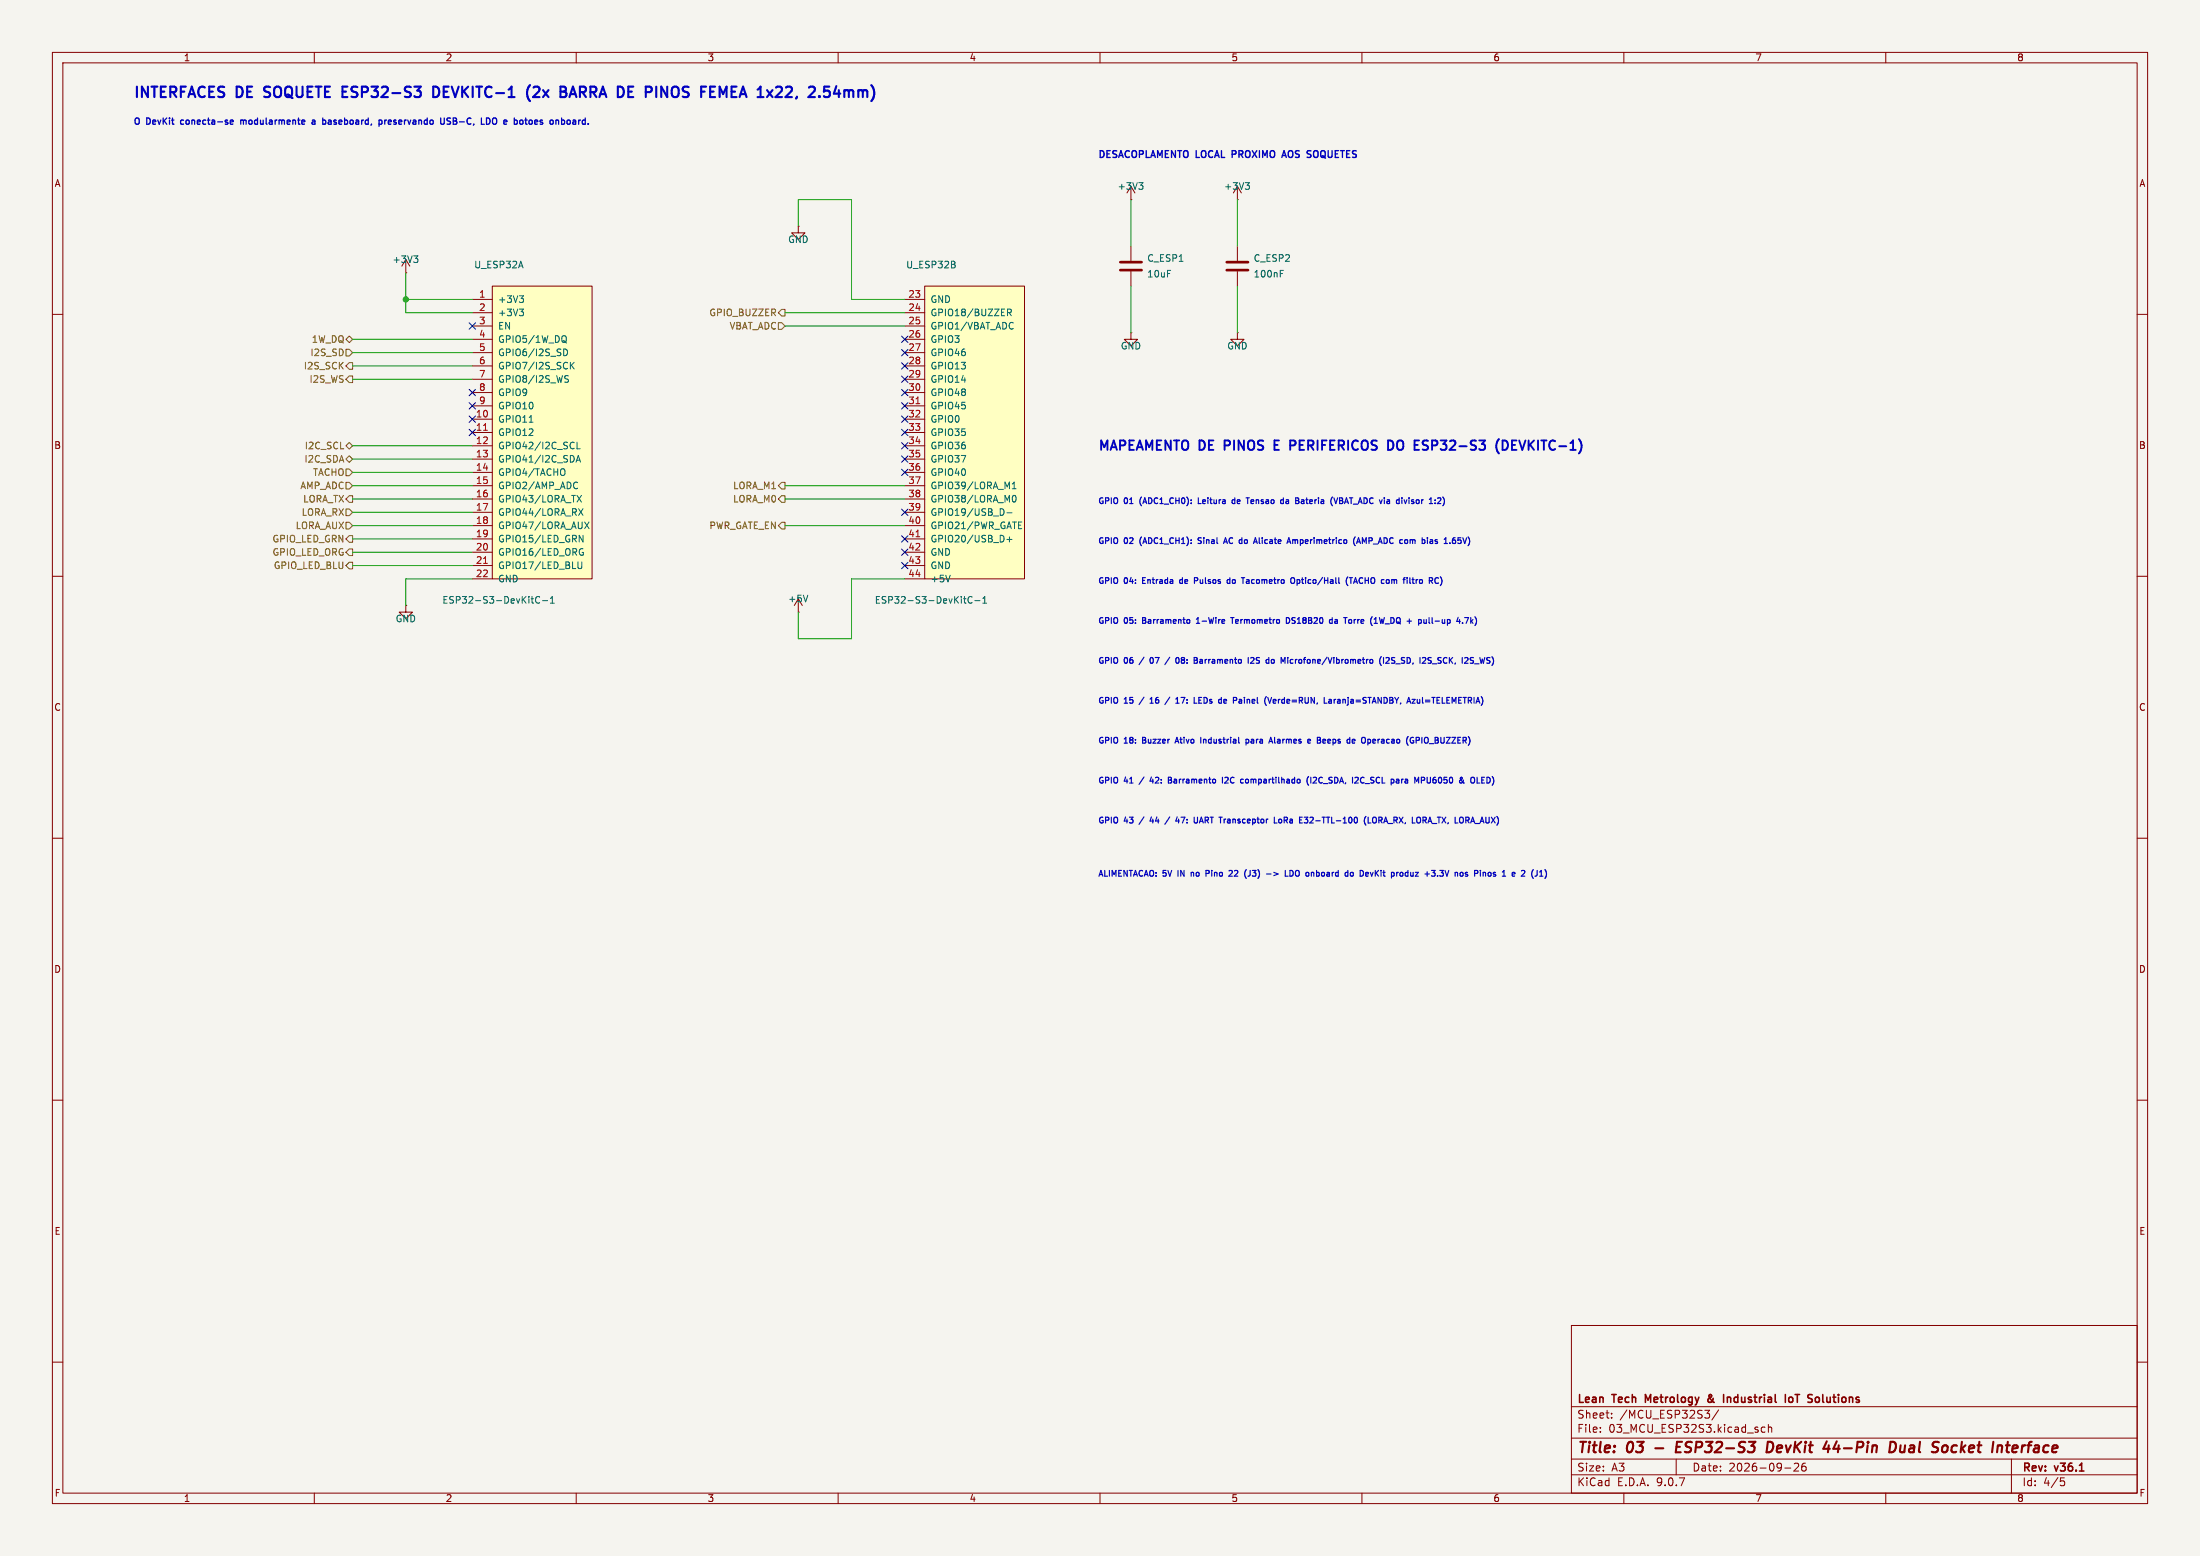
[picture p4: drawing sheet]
<svg xmlns="http://www.w3.org/2000/svg" width="420mm" height="297mm" viewBox="0 0 420 297" stroke-linecap="round" stroke-linejoin="round" font-family="sans-serif">
<path d="M0 0h420v297h-420z" fill="#f5f4ef" stroke="#f5f4ef" stroke-width=".19"/>
<g fill="none" stroke="#840000" stroke-width=".19">
<path d="M10 10h400v277h-400zM12 12h396v273h-396zM60 10v2M110 10v2M160 10v2M210 10v2M260 10v2M310 10v2M360 10v2M77.5 52.1h.1M77.5 49.5v2.6M152.4 43.2v1.3h1.3l-1.3 1.2-1.3-1.2h1.3"/>
<path d="M152.4 43.2h.1M10 60h2M215.9 63.5v1.3h1.3l-1.3 1.2-1.3-1.2h1.3M215.9 63.5h.1M236.2 63.5v1.3h1.3l-1.3 1.2-1.3-1.2h1.3M236.2 63.5h.1M408 60h2M10 110h2M77.5 115.6v1.2h1.2l-1.2 1.3-1.3-1.3h1.3M77.5 115.6h.1M152.4 116.8h.1M152.4 114.3v2.5"/>
<path d="M408 110h2M10 160h2M408 160h2M10 210h2M408 210h2M300 253h108v32h-108zM10 260h2M300 278.5h108M300 274.5h108M300 268.5h108M305.5 273.2v.2M305.5 272.5v.1"/>
<path d="M307.7 270.5v.2M307.7 269.8v.1M320 278.5v3M325.4 269.2h1l-.5 .6M326.1 269.8l.3 .2v.4l-.3 .3M328.1 269.1l-1.3 1.9M336.9 272.5l-.4-.1-.3 .3 .2 .6h.5M337.6 272.5l.2-.1 .4 .1v.9M337.6 271.9v1.5M342.5 279.4l.6-.1 .2 .1 .1 .3-1 1.1h1M344.7 279.3a.59 .59 0 0 0-.8 .6v.6l.2 .2 .4 .1 .2-.2 .1-.5-.1-.2h-.5l-.3 .2M384 278.5v6.5"/>
<path d="M408 260h2M60 285v2M110 285v2M160 285v2M210 285v2M260 285v2M300 281.5h108M310 285v2M340.7 280.2h1.2M360 285v2M393.4 282.1h.7M393.5 282.7h.4l.3 .2-.2 .6-.5 .1"/>
</g>
<path d="M316 276.4h1.5M320 276.2h.7M321.1 275.2h-.9l-.3 2h1M337.5 275.2a.96 .96 0 0 1 1 .6 .96 .96 0 0 1-.3 1.1l-.5 .3h-.5zM350.6 275.1l-.6 1.4h1.2M360.9 275.2a.96 .96 0 0 1 1.1 .6 .96 .96 0 0 1-.3 1.1l-.6 .3h-.4zM362.8 275.9v1.2a.57 .57 0 0 0 .8-.1M363.7 275.9l-.2 1.3M373 275.9l-.4 .4-.1 .5 .2 .3 .5 .1M384.2 276.5l1-.2-.1-.3h-.8l-.2 .9 .3 .3 .6-.1" fill="none" stroke="#840000" stroke-width=".4"/>
<path d="M314.6 267.3l-.5-1.1v1.5M326.7 266.3h-.4v.2l.5 .9M326.7 266.6l-.5 .4a.41 .41 0 0 0-.1 .5 .41 .41 0 0 0 .6 .1M329.8 266.7v1M330.3 266.8l-.3-.1-.2 .1M341.6 266.8l.4-.1 .3 .3v.4l-.3 .3-.4-.1-.1-.2zM347 266.7l.3 .3v.4l-.3 .3" fill="none" stroke="#840000" stroke-width=".3"/>
<path d="M79 48.8h.8l-.5 .5M79.5 49.3l.3 .3v.3l-.3 .2M154.2 113.6l-.4 1.3" fill="none" stroke="#006464" stroke-width=".19"/>
<path d="M176.5 54.6h19.1v55.9h-19.1z" fill="#ffffc2"/>
<g fill="none" stroke="#840000" stroke-width=".19">
<path d="M215.9 38.1h.1M215.9 35.6v2.5M236.2 38.1h.1M236.2 35.6v2.5M172.7 57.2h3.8M172.7 59.7h3.8M176.5 54.6h19.1v55.9h-19.1zM236.2 47v2.8M236.2 51.8v2.8M172.7 62.2h3.8M172.7 64.8h3.8M172.7 67.3h3.8"/>
<path d="M172.7 69.9h3.8M172.7 72.4h3.8M172.7 74.9h3.8M172.7 77.5h3.8M172.7 80h3.8M172.7 82.6h3.8M172.7 85.1h3.8M172.7 87.6h3.8M172.7 90.2h3.8M172.7 92.7h3.8M172.7 95.3h3.8M172.7 97.8h3.8"/>
<path d="M172.7 100.3h3.8M172.7 102.9h3.8M172.7 105.4h3.8M172.7 108h3.8M172.7 110.5h3.8"/>
</g>
<g fill="none" stroke="#006464" stroke-width=".19">
<path d="M217.4 34.9h.8l-.4 .5M218 35.4l.2 .2v.3l-.2 .2M237.7 34.9h.8l-.4 .5M238.3 35.4l.2 .2v.3l-.2 .2M192.3 59.7l.6-.1 .2-.2-.1-.3-.7-.1v1.3M192.6 59.7l.5 .6M244.4 52.2h.4M244.4 51.6h.6M193.2 61.5l.2 .2M193.4 62.7l-.2 .1M191.4 97.2l.3 .4-.3 .7M192.2 97.9h1"/>
<path d="M193.2 93.3h.8M193.2 92.4l.4-.4v1.3M193.4 94.7l.2-.1a.68 .68 0 0 1 .4 .6 .68 .68 0 0 1-.4 .6l-.4-.5zM194.5 99.6h.6M181.4 109.8l-.4 1.3M183.9 114.3h.5M184.1 113.9v1l.3 .2M185.6 114a.6 .6 0 0 0-.9 .4 .6 .6 0 0 0 .6 .7l.3-.1M186.1 114.6h1M187.6 115.1h.8M187.6 114.2l.4-.3v1.2M192.2 103h1"/>
<path d="M192.7 102.5v.9M194.5 100.2h.4M194.5 100.9h.6"/>
</g>
<path d="M174.9 77.1h.7M174.9 102.5h.7" fill="none" stroke="#a90000" stroke-width=".19"/>
<path d="M234.2 50h4.1M234.2 51.6h4.1" fill="none" stroke="#840000" stroke-width=".51"/>
<path d="M94 54.6h19v55.9h-19z" fill="#ffffc2"/>
<g fill="none" stroke="#840000" stroke-width=".19">
<path d="M90.2 57.2h3.8M90.2 59.7h3.8M94 54.6h19v55.9h-19zM215.9 47v2.8M215.9 51.8v2.8M90.2 62.2h3.8M90.2 64.8h3.8M90.2 67.3h3.8M90.2 69.9h3.8M90.2 72.4h3.8M90.2 74.9h3.8M90.2 77.5h3.8"/>
<path d="M90.2 80h3.8M90.2 82.6h3.8M90.2 85.1h3.8M90.2 87.6h3.8M90.2 90.2h3.8M90.2 92.7h3.8M90.2 95.3h3.8M90.2 97.8h3.8M90.2 100.3h3.8M90.2 102.9h3.8M90.2 105.4h3.8M90.2 108h3.8"/>
<path d="M90.2 110.5h3.8"/>
</g>
<g fill="none" stroke="#006464" stroke-width=".19">
<path d="M99.1 56.5h.8l-.4 .4M99.1 59h.8l-.4 .5M99.7 56.9l.2 .3v.3l-.2 .2M99.7 59.5l.2 .2v.3l-.2 .3M107.6 64.1a.43 .43 0 0 1 .5 .4v.4a.43 .43 0 0 1-.5 .4M107.6 65l.6 .5M107.6 66.6a.64 .64 0 0 1 .7 .7 .64 .64 0 0 1-.7 .6zM107.9 72.2l.5 .2 .1 .3-.2 .3-.5-.1M107.9 71.8h.6M108.9 69.2v1.2M109.1 69.7l.5 .7M109.6 69.2l-.7 .7"/>
<path d="M101 80.6h.7M107.6 89.5h.1a.81 .81 0 0 1-.1 1.2M109.9 92l.4 .1M110 88.2l.4-1.3 .4 1.3M110.1 87.8h.6M110.2 84.4v1.3h.6M110.2 94.6l.8 1.2M110.3 93.2l-.4 .1M110.5 97.1l.8 1.3M111 94.6l-.8 1.2M111.3 97.1l-.8 1.3M111.6 99.6l.9 1.3"/>
<path d="M112.5 99.6l-.9 1.3M101.4 114.3h.5M101.6 113.9v1l.3 .2M103 114a.6 .6 0 0 0-.8 .4 .6 .6 0 0 0 .6 .7l.2-.1M103.6 114.6h.9M105.1 115.1h.7M105.1 114.2l.3-.3v1.2M110.3 107.3v1l.3 .2h.3l.2-.2v-1M110.6 102.2l.7 1.2v-1.2M111.1 105.4h.3l-.1 .5-.3 .1-.3-.2M111.3 104.8l-.3-.1-.3 .2"/>
</g>
<path d="M92.3 82.1h.7M92.3 107.5h.7" fill="none" stroke="#a90000" stroke-width=".19"/>
<path d="M213.9 50h4M213.9 51.6h4" fill="none" stroke="#840000" stroke-width=".51"/>
<g fill="none" stroke="#725600" stroke-width=".19">
<path d="M149.2 59.1h.7v1.2h-.7l-.6-.6zM66 64.8l.7-.7 .6 .7-.6 .6zM66 66.7h.7l.6 .6-.6 .6h-.7zM66.7 69.2h.6v1.3h-.6l-.7-.6zM66.7 71.8h.6v1.2h-.6l-.7-.6zM148.6 61.6h.6l.7 .6-.7 .7h-.6zM66 99.7h.7l.6 .6-.6 .7h-.7zM66 85.1l.7-.6 .6 .6-.6 .6zM66 89.5h.7l.6 .7-.6 .6h-.7zM66 92.1h.7l.6 .6-.6 .6h-.7zM66 87.6l.7-.6 .6 .6-.6 .7zM66 97.2h.7l.6 .6-.6 .6h-.7z"/>
<path d="M66.7 94.6h.6v1.3h-.6l-.7-.6zM149.2 94.6h.7v1.3h-.7l-.6-.6zM149.2 99.7h.7v1.3h-.7l-.6-.7zM149.2 92.1h.7v1.2h-.7l-.6-.6zM66.7 104.8h.6v1.2h-.6l-.7-.6zM66.7 102.2h.6v1.3h-.6l-.7-.6zM66.7 107.3h.6v1.3h-.6l-.7-.6z"/>
</g>
<g fill="none" stroke="#009600" stroke-width=".19">
<path d="M215.9 38.1v8.9M236.2 38.1v8.9M77.5 57.2h12.7M77.5 52.1v7.6h12.7M149.9 59.7h22.8M152.4 43.2v-5.1h10.2v19.1h10.1M215.9 54.6v8.9M236.2 54.6v8.9M67.3 64.8h22.9M67.3 72.4h22.9M67.3 67.3h22.9M67.3 69.9h22.9"/>
<path d="M149.9 62.2h22.8M67.3 87.6h22.9M67.3 85.1h22.9M67.3 97.8h22.9M67.3 90.2h22.9M67.3 95.3h22.9M67.3 92.7h22.9M149.9 95.3h22.8M149.9 92.7h22.8M67.3 102.9h22.9M67.3 100.3h22.9M67.3 105.4h22.9"/>
<path d="M67.3 108h22.9M90.2 110.5h-12.7v5.1M149.9 100.3h22.8M172.7 110.5h-10.1v11.4h-10.2v-5.1"/>
</g>
<g fill="none" stroke="#000084" stroke-width=".19">
<path d="M89.6 74.3l1.2 1.2M89.6 61.6l1.2 1.2M89.6 79.4l1.2 1.2M89.6 76.9l1.2 1.2M90.8 74.3l-1.2 1.2M90.8 61.6l-1.2 1.2M90.8 79.4l-1.2 1.2M90.8 76.9l-1.2 1.2M172.1 79.4l1.2 1.2M172.1 76.9l1.2 1.2M172.1 64.2l1.2 1.2M172.1 66.7l1.2 1.2"/>
<path d="M172.1 71.8l1.2 1.2M172.1 74.3l1.2 1.2M172.1 69.2l1.2 1.3M173.3 79.4l-1.2 1.2M173.3 76.9l-1.2 1.2M173.3 64.2l-1.2 1.2M173.3 66.7l-1.2 1.2M173.3 71.8l-1.2 1.2M173.3 74.3l-1.2 1.2M173.3 69.2l-1.2 1.3M89.6 81.9l1.2 1.3M90.8 81.9l-1.2 1.3"/>
<path d="M172.1 87l1.2 1.2M172.1 89.6l1.2 1.2M172.1 81.9l1.2 1.3M172.1 97.2l1.2 1.2M172.1 84.5l1.2 1.2M173.3 87l-1.2 1.2M173.3 89.6l-1.2 1.2M173.3 81.9l-1.2 1.3M173.3 97.2l-1.2 1.2M173.3 84.5l-1.2 1.2M172.1 107.3l1.2 1.3M172.1 104.8l1.2 1.2"/>
<path d="M172.1 102.3l1.2 1.2M173.3 107.3l-1.2 1.3M173.3 104.8l-1.2 1.2M173.3 102.3l-1.2 1.2"/>
</g>
<g fill="none" stroke="#0000c2" stroke-width=".22">
<path d="M228.8 95v1.1h.5M235.3 96l.4 .1M235.7 95v1.1M235.7 95.4l-.4 .1M238.9 96.1h.4M238.9 95.4h.3l.1 .1M239.3 95.7l-.5 .1M245.6 95.4l.4 .1v.6M246 96.1h-.4M246 95.7h-.4M249.3 95.4h.4M249.5 95v1l.2 .1"/>
<path d="M255.7 95h.4l.2 .2-.2 .3 .2 .2 .1 .2-.2 .2h-.5zM255.7 95.5h.4M257 95l-.3 1.1M269.5 95.7l.4 .2v.2h-.3M269.5 95.4h.4M218.1 110.8h.4M218.1 118.4h.4M218.5 117.9h-.4v1.1h.4M218.7 110.3h-.6v1.1h.6M225.7 110.7l-.3-.1-.2 .2 .1 .5h.4M228 110.3h.4l.3 .2-.1 .3h-.6M228.4 118.2l.3-.3v1.1"/>
<path d="M228.4 119h.6M228.7 103.7h.5M229.3 102.7l-.4-.1-.2 .3 .1 .2 .4 .2M233.6 103.7l.3-1.1 .4 1.1M233.7 103.4h.5M234.9 117.9h.7M235.3 117.9v1.1M235.6 110.6l-.3 .2v.5l.3 .1M236 118.3l-.1 .1v.4l.1 .2M236.4 118.5l-.5 .1M237.8 103.7h.1M237.8 103h.1"/>
<path d="M241 102.6v.1M241 103v.7M245.8 117.9a.59 .59 0 0 1 .4 .5 .59 .59 0 0 1-.4 .6M246.6 118.9l.4 .1M247.1 103l.2 .2M247.1 117.9h-.3l-.2 .2 .1 .3 .3 .1M247.3 103.2l.1-.2 .3 .1v.6M247.3 103.2v.5M247.6 110.7l.3-.1 .2 .2-.1 .5h-.4M248.5 110.6h.4M248.6 110.3v.9l.2 .2M254.8 118.3h.5v.7"/>
<path d="M255.3 118.5l-.5 .2 .2 .3 .3-.1M257.6 110.3h.6M257.9 110.3v1.1M258.4 111.4l.4-1.1 .3 1.1M258.5 111h.5M258.5 118.3v.7M258.8 118.3l-.3 .2M259.7 110.3l-.2 .4 .2 .6M260.1 103.7v-1.1l.4 .8 .3-.8v1.1M264.3 117.9l-.3 1.1-.2-.8-.2 .8M266.5 110.6l.1 .2v.6M270 103l.1 .2v.5"/>
<path d="M271.1 118.3l.2 .2v.3l-.2 .2M271.5 110.7l-.3-.1-.2 .2 .1 .5h.4M273.4 118.9l.1 .1M274 118.6h.8M274.4 103.4v.3M279.3 102.6l.3 1.1 .4-1.1M280.8 117.9v1.1M280.9 118.6l.3 .4M281.2 118.3l-.4 .4M281.6 117.7a1.26 1.26 0 0 1 0 1.7M218.4 133.1l-1 1.4M218.4 125.5l-1 1.4"/>
<path d="M219.5 134.2h.7M219.5 133.4l.4-.3v1.1M220.1 125.6l-.2-.1a.59 .59 0 0 0-.4 .6 .59 .59 0 0 0 .4 .5l.2-.1M223.3 133.1l-.9 1.4M223.3 125.5l-.9 1.4M224.5 134.2h.6M224.8 125.5a.69 .69 0 0 1 0 1.1M225.5 133.1h.7l-.5 1.1M225.7 126l-.2 .4 .4 .2M225.7 126h.2M225.9 125.5l-.4 .2 .2 .3M228.9 134.2h.5"/>
<path d="M228.9 133.1h.5M228.9 133.6h.3M229.1 125.9h.4v.7M229.5 126.1l-.5 .2 .2 .3h.3M238.1 133.5v.7M238.2 133.5l-.1 .1M239.3 125.6v.4l-.6 .6h.7M240.4 125.6l-.4-.1-.2 .2 .1 .3 .5 .2v.3l-.6 .1M243.4 133.5l.2 .3-.5 .1M243.5 134.2h-.1M244.1 133.5v.7M244.4 133.5l-.3 .2"/>
<path d="M247.3 125.9v.7M247.6 125.9l-.3 .2M255 133.5h-.2M255.4 133.5h.4v.7M255.8 133.8l-.5 .2 .2 .2h.3M256.4 133.5v.7M256.4 133.5v.1M264.6 125.6l.4-.1 .2 .3-.7 .8h.7M266.3 125.6l-.5-.1-.2 .2 .1 .3 .5 .2v.3l-.6 .1M266.5 126.7h.8M271.6 133.1v1l.1 .1M272.1 133.6h.9"/>
<path d="M272.1 134h.9M273.4 126.7h.9M275.1 125.6l-.4-.1-.2 .2 .1 .3 .5 .3M275.1 126.4l-.2 .2h-.4M283.4 125.5l-.2 1.1-.2-.8-.2 .8M218.1 141.3h.4M218.4 148.3l-1 1.4M218.4 155.9l-1 1.4M218.5 140.7h-.4v1.1h.4M219.8 148.3l-.3 .8h.7M219.8 155.9l-.3 .8h.7M223.1 148.4l.5 .1v.2l-.2 .2"/>
<path d="M223.1 148.9h.3M223.3 155.9l-.9 1.4M223.4 148.9l.3 .2-.1 .3-.5 .1M224.3 141.8l.4-1.1 .3 1.1M224.4 141.5h.5M224.5 156.7h.6M225 156.4v.7M225.5 156h.7l-.5 1.1M229 157.1l.3-1.1 .4 1.1M229.1 156.8h.5M229.8 141.1v.7M230.2 141.2h-.4"/>
<path d="M233.8 148.5l.5-.1 .2 .3-.7 .8h.7M237.9 141.2l.3-.1 .2 .2-.1 .5h-.4M238 148.7l.3 .2v.5l-.3 .1M238.9 141.2h.4M239.2 141.4l-.4 .2 .1 .2h.3M243.4 141.8h.1M244.2 141.1l-.3 .1M244.3 141.4l-.5 .2 .1 .2h.4M245.2 156.6l.5-.1v-.4l-.5-.1v1.1M245.4 156.6l.4 .5M250 157.1h.7M250.2 148.4v1.1"/>
<path d="M250.7 156.1v.4M250.7 148.5l.4-.1 .2 .3-.6 .8h.6M251.2 156.7h.8M251.5 141.3h.4M251.9 141.3h.1M252 140.8l-.5-.1v1.1h.4M252 141.2l-.1 .1M253.6 141.1l.4 .1v.2l-.5 .1M254 141.8h-.4M259.9 148.4l.5 .1M260.4 149.4h-.5M260.4 140.7a.37 .37 0 0 0-.5 .4v.4a.37 .37 0 0 0 .5 .3"/>
<path d="M260.6 149.6h.8M261.2 157.1h.5M262.2 156h.1a.37 .37 0 0 1 .5 .4v.3a.37 .37 0 0 1-.4 .4 .37 .37 0 0 1-.4-.4zM263.1 141.1v.7M263.2 156.6l.6-.1v-.4l-.6-.1v1.1M263.4 141.1l-.3 .2M263.5 156.6l.4 .5M268.3 148.8l.3-.1 .1 .2M268.7 149l-.5 .2 .2 .3 .3-.1M272.5 140.8l-.1-.1a.37 .37 0 0 0-.5 .4v.4a.37 .37 0 0 0 .2 .3 .37 .37 0 0 0 .4 0M272.7 156.8h.5M273 156l.3 1.1"/>
<path d="M273.1 148.4v.9l-.2 .2M273.4 157.2h.9M273.7 148.5l-.2 .8 .3 .2M273.8 148.8l-.3 .2M281.4 148.4l.1 .3-.1 .7M282 148.4v1.1h.5M284.9 148.2a1.26 1.26 0 0 1 0 1.7M224.9 166.1v1.1M227.4 166.5v.7M227.4 166.6h.4l.1 .6M230.6 166.1l.3 .3-.3 .3M236.1 166.1l-.4 .1"/>
<path d="M236.3 166.6l-.7 .6h.7M238.7 166.1l-.1 1M239.1 166.1h.7M239.1 167.1l.5 .1M243.2 166.5l.8 .3-.8 .3M246.3 166.1a.56 .56 0 0 1 .6 .6 .56 .56 0 0 1-.6 .5M247.5 166.2l.1-.1a.37 .37 0 0 1 .4 .4v.4a.37 .37 0 0 1-.3 .4 .37 .37 0 0 1-.4-.4zM252.5 166.5l-.2 .2v.3l.2 .2M259.7 166.1a.56 .56 0 0 1 .6 .6 .56 .56 0 0 1-.6 .5zM263.6 166.1v.1M263.6 166.5v.7M269.8 167.1l-.4 .1"/>
<path d="M269.8 166.5v.7M275.9 166.1l.3 1.1 .4-1.1M281.5 166.1h.4l.2 .3-.1 .3h-.5M282.6 166.1v.1M282.6 166.5v.7M286.8 167.2h.6M286.8 166.5l.3-.4v1.1M292.7 166a1.26 1.26 0 0 0 0 1.7M293 167.2h.1M294.9 166a1.26 1.26 0 0 1 0 1.7"/>
</g>
<g fill="none" stroke="#0000c2" stroke-width=".24">
<path d="M34.5 23v.6M44.1 22.9l.4 .1v.2l-.5 .1M44.5 23.7h-.4M46 23l.3-.1 .2 .2M46 22.9v.8M46.5 23.1v.6M46.5 23v.1M59.6 23h.5v.7M60.1 23.2l-.5 .2 .1 .3h.4M62.7 23h.5M63.1 23.3h-.3l-.2 .1 .1 .3h.4M73.4 22.9v.8"/>
<path d="M73.8 22.9l-.4 .2M74.5 22.9l-.4 .2 .1 .6h.3M74.7 23.2l-.6 .1M85.3 22.9l.7 .5-.2 .3h-.5M86 22.6l-.4-.1-.3 .2M86.5 23.1h.4M86.9 22.5h-.4v1.2h.5M93.2 22.5a.65 .65 0 0 1 .4 .6 .65 .65 0 0 1-.4 .6M94.1 22.7l.2-.2a.4 .4 0 0 1 .5 .4v.4a.4 .4 0 0 1-.4 .4 .4 .4 0 0 1-.4-.4zM99.3 23.7h.3M99.6 22.9l-.3 .1M101.6 23v.6"/>
<path d="M108.5 22.9l.4 .2-.1 .5-.3 .1M109.4 23.3v.4"/>
</g>
<path d="M244.7 30.1l.4-1.3 .5 1.3M244.8 29.7h.6" fill="none" stroke="#0000c2" stroke-width=".26"/>
<path d="M233.8 85h.7M234.5 84.1h-.7v1.8M243.3 84.9h.6M244.2 84.1h-.9v1.8h.9M247.2 84.2l.1 .2-.1 .5M267.5 84.1a.6 .6 0 0 0-.8 .6v.6a.6 .6 0 0 0 .8 .6M272.4 84.1l.2 .1M272.4 85.1l.2 .3-.2 .4M286.8 84.1a.91 .91 0 0 1 1.1 .9 .91 .91 0 0 1-1.1 .9zM288.6 84.9h.6M289.5 84.1h-.9v1.8h.9" fill="none" stroke="#0000c2" stroke-width=".36"/>
<g fill="none" stroke="#0000c2" stroke-width=".4">
<path d="M50.4 18.4l.3 .1M50.5 16.7v.6M65.4 17.5h.6M65.4 18.5h.9M65.4 16.5h.9M82.7 16.5a1.05 1.05 0 0 1 1.1 .7 1.05 1.05 0 0 1-.3 1.2l-.8 .1zM101.2 16.2a2.29 2.29 0 0 0 0 3.1M101.9 16.7l.2-.2 .7 .1a.54 .54 0 0 1 .1 .8l-1.1 1.1h1.2M108.7 18.5l.7-2 .6 2M108.9 18h1M138 18l.7-1.5v2M159.2 17.9h1.2"/>
<path d="M160.1 17.2v1.3M161.2 17.2v1.3M161.8 17.2l-.6 .2"/>
</g>
<circle cx="77.5" cy="57.2" r=".5" fill="#009600" stroke="#009600" stroke-width=".19"/>
<g font-size="2.8" fill="#0000c2">
<text x="25.4" y="18.8">INTERFACES</text>
<text x="45.2" y="18.8">DE</text>
<text x="51.4" y="18.8">SOQUETE</text>
<text x="67" y="18.8">ESP32-S3</text>
<text x="85.2" y="18.8">DEVKITC-1</text>
<text x="103.9" y="18.8">(2x</text>
<text x="111.1" y="18.8">BARRA DE</text>
<text x="128.9" y="18.8">PINOS</text>
<text x="140.3" y="18.8">FEMEA 1x22,</text>
<text x="162.6" y="18.8">2.54mm)</text>
</g>
<g font-size="2.8" fill="#840000">
<text x="301" y="277.9">Title:</text>
<text x="310.6" y="277.9">03</text>
<text x="321.6" y="277.9">ESP32-S3</text>
<text x="339.7" y="277.9">DevKit</text>
<text x="351.4" y="277.9">44-Pin</text>
<text x="364.7" y="277.9">Dual</text>
<text x="373.7" y="277.9">Socket</text>
<text x="386" y="277.9">Interface</text>
</g>
<g font-size="2.5" fill="#0000c2">
<text x="209.5" y="86.1">MAPEAMENTO DE</text>
<text x="234.6" y="86.1">PINOS</text>
<text x="244.8" y="86.1">E</text>
<text x="248.5" y="86.1">PERIFERICOS</text>
<text x="267.9" y="86.1">DO</text>
<text x="273.7" y="86.1">ESP32-S3</text>
<text x="290" y="86.1">(DEVKITC-1)</text>
</g>
<g font-size="2.1" fill="#840000">
<text x="301" y="268.2">Lean</text>
<text x="307.9" y="268.2">Tech</text>
<text x="314.8" y="268.2">Metrology</text>
<text x="327.3" y="268.2">&amp;</text>
<text x="330.9" y="268.2">Industrial</text>
<text x="343.3" y="268.2">IoT</text>
<text x="348.2" y="268.2">Solutions</text>
<text x="301" y="273.7">File:</text>
<text x="301" y="271">Sheet:</text>
<text x="307.1" y="273.7">03_MCU_ESP32S3.kicad_sch</text>
<text x="309.2" y="271">/MCU_ESP32S3/</text>
<text x="301" y="281.1">Size:</text>
<text x="307.6" y="281.1">A3</text>
<text x="323" y="281.1">Date:</text>
<text x="330" y="281.1">2026-09-26</text>
<text x="386" y="281.3">Rev:</text>
<text x="392.4" y="281.3">v36.1</text>
<text x="301" y="283.9">KiCad</text>
<text x="308.7" y="283.9">E.D.A.</text>
<text x="316.3" y="283.9">9.0.7</text>
<text x="386" y="283.9">Id:</text>
<text x="390.1" y="283.9">4/5</text>
</g>
<g font-size="1.8" fill="#840000">
<text x="35" y="11.9">1</text>
<text x="85" y="11.9">2</text>
<text x="135" y="11.9">3</text>
<text x="185" y="11.9">4</text>
<text x="235" y="11.9">5</text>
<text x="285" y="11.9">6</text>
<text x="335" y="11.9">7</text>
<text x="385" y="11.9">8</text>
<text x="10.3" y="35.9">A</text>
<text x="408.3" y="35.9">A</text>
<text x="10.3" y="85.9">B</text>
<text x="408.2" y="85.9">B</text>
<text x="10.3" y="135.9">C</text>
<text x="408.2" y="135.9">C</text>
<text x="10.3" y="185.9">D</text>
<text x="408.2" y="185.9">D</text>
<text x="10.3" y="235.9">E</text>
<text x="408.3" y="235.9">E</text>
<text x="10.3" y="285.9">F</text>
<text x="35" y="286.9">1</text>
<text x="85" y="286.9">2</text>
<text x="135" y="286.9">3</text>
<text x="185" y="286.9">4</text>
<text x="235" y="286.9">5</text>
<text x="285" y="286.9">6</text>
<text x="335" y="286.9">7</text>
<text x="385" y="286.9">8</text>
<text x="408.3" y="285.9">F</text>
</g>
<g font-size="1.8" fill="#0000c2">
<text x="209.5" y="30.2">DESACOPLAMENTO LOCAL PROXIMO</text>
<text x="246" y="30.2">AOS</text>
<text x="251.2" y="30.2">SOQUETES</text>
</g>
<g font-size="1.8" fill="#006464">
<text x="213.3" y="36.4">+3V3</text>
<text x="233.6" y="36.4">+3V3</text>
<text x="150.4" y="46.6">GND</text>
<text x="74.8" y="50.4">+3V3</text>
<text x="90.4" y="51.4">U_ESP32A</text>
<text x="172.9" y="51.4">U_ESP32B</text>
<text x="218.9" y="50.2">C_ESP1</text>
<text x="218.9" y="53.2">10uF</text>
<text x="239.2" y="53.2">100nF</text>
<text x="239.2" y="50.2">C_ESP2</text>
<text x="95" y="58">+3V3</text>
<text x="177.5" y="58">GND</text>
<text x="95" y="60.6">+3V3</text>
<text x="95" y="63.1">EN</text>
<text x="95" y="65.6">GPIO5/1W_DQ</text>
<text x="177.5" y="60.6">GPIO18/BUZZER</text>
<text x="177.5" y="63.1">GPIO1/VBAT_ADC</text>
<text x="177.5" y="65.6">GPIO3</text>
<text x="95" y="68.2">GPIO6/I2S_SD</text>
<text x="95" y="70.7">GPIO7/I2S_SCK</text>
<text x="177.5" y="68.2">GPIO46</text>
<text x="177.5" y="70.7">GPIO13</text>
<text x="213.9" y="66.9">GND</text>
<text x="234.2" y="66.9">GND</text>
<text x="95" y="73.3">GPIO8/I2S_WS</text>
<text x="95" y="75.8">GPIO9</text>
<text x="177.5" y="73.3">GPIO14</text>
<text x="177.5" y="75.8">GPIO48</text>
<text x="95" y="78.3">GPIO10</text>
<text x="95" y="80.9">GPIO11</text>
<text x="95" y="83.4">GPIO12</text>
<text x="177.5" y="78.3">GPIO45</text>
<text x="177.5" y="80.9">GPIO0</text>
<text x="177.5" y="83.4">GPIO35</text>
<text x="95" y="86">GPIO42/I2C_SCL</text>
<text x="95" y="88.5">GPIO41/I2C_SDA</text>
<text x="177.5" y="86">GPIO36</text>
<text x="177.5" y="88.5">GPIO37</text>
<text x="95" y="91">GPIO4/TACHO</text>
<text x="95" y="93.6">GPIO2/AMP_ADC</text>
<text x="177.5" y="91">GPIO40</text>
<text x="177.5" y="93.6">GPIO39/LORA_M1</text>
<text x="95" y="96.1">GPIO43/LORA_TX</text>
<text x="95" y="98.7">GPIO44/LORA_RX</text>
<text x="95" y="101.2">GPIO47/LORA_AUX</text>
<text x="177.5" y="96.1">GPIO38/LORA_M0</text>
<text x="177.5" y="98.7">GPIO19/USB_D-</text>
<text x="177.5" y="101.2">GPIO21/PWR_GATE</text>
<text x="95" y="103.7">GPIO15/LED_GRN</text>
<text x="95" y="106.3">GPIO16/LED_ORG</text>
<text x="177.5" y="103.7">GPIO20/USB_D+</text>
<text x="177.5" y="106.3">GND</text>
<text x="95" y="108.8">GPIO17/LED_BLU</text>
<text x="95" y="111.4">GND</text>
<text x="177.5" y="108.8">GND</text>
<text x="177.5" y="111.4">+5V</text>
<text x="75.4" y="119">GND</text>
<text x="84.4" y="115.4">ESP32-S3-DevKitC-1</text>
<text x="150.4" y="115.2">+5V</text>
<text x="166.9" y="115.4">ESP32-S3-DevKitC-1</text>
</g>
<g font-size="1.8" fill="#a90000">
<text x="91.4" y="56.9">1</text>
<text x="91.4" y="59.4">2</text>
<text x="173.3" y="56.9">23</text>
<text x="173.3" y="59.4">24</text>
<text x="91.4" y="62">3</text>
<text x="91.4" y="64.5">4</text>
<text x="173.3" y="62">25</text>
<text x="173.3" y="64.5">26</text>
<text x="91.4" y="67.1">5</text>
<text x="91.4" y="69.6">6</text>
<text x="173.3" y="67.1">27</text>
<text x="173.3" y="69.6">28</text>
<text x="91.4" y="72.1">7</text>
<text x="91.4" y="74.7">8</text>
<text x="91.4" y="77.2">9</text>
<text x="173.3" y="72.1">29</text>
<text x="173.3" y="74.7">30</text>
<text x="173.3" y="77.2">31</text>
<text x="90.8" y="79.8">10</text>
<text x="90.8" y="82.3">11</text>
<text x="173.3" y="79.8">32</text>
<text x="173.3" y="82.3">33</text>
<text x="90.8" y="84.8">12</text>
<text x="90.8" y="87.4">13</text>
<text x="90.8" y="89.9">14</text>
<text x="173.3" y="84.8">34</text>
<text x="173.3" y="87.4">35</text>
<text x="173.3" y="89.9">36</text>
<text x="90.8" y="92.5">15</text>
<text x="90.8" y="95">16</text>
<text x="173.3" y="92.5">37</text>
<text x="173.3" y="95">38</text>
<text x="90.8" y="97.5">17</text>
<text x="90.8" y="100.1">18</text>
<text x="173.3" y="97.5">39</text>
<text x="173.3" y="100.1">40</text>
<text x="90.8" y="102.6">19</text>
<text x="90.8" y="105.2">20</text>
<text x="90.8" y="107.7">21</text>
<text x="173.3" y="102.6">41</text>
<text x="173.3" y="105.2">42</text>
<text x="173.3" y="107.7">43</text>
<text x="90.8" y="110.2">22</text>
<text x="173.3" y="110.2">44</text>
</g>
<g font-size="1.8" fill="#725600">
<text x="59.4" y="65.6">1W_DQ</text>
<text x="135.3" y="60.6">GPIO_BUZZER</text>
<text x="139.2" y="63.1">VBAT_ADC</text>
<text x="57.9" y="70.7">I2S_SCK</text>
<text x="59.2" y="68.2">I2S_SD</text>
<text x="59" y="73.3">I2S_WS</text>
<text x="58" y="88.5">I2C_SDA</text>
<text x="58.1" y="86">I2C_SCL</text>
<text x="57.2" y="93.6">AMP_ADC</text>
<text x="59.7" y="91">TACHO</text>
<text x="139.9" y="93.6">LORA_M1</text>
<text x="56.3" y="101.2">LORA_AUX</text>
<text x="57.5" y="98.7">LORA_RX</text>
<text x="57.8" y="96.1">LORA_TX</text>
<text x="135.3" y="101.2">PWR_GATE_EN</text>
<text x="139.9" y="96.1">LORA_M0</text>
<text x="51.9" y="106.3">GPIO_LED_ORG</text>
<text x="51.9" y="103.7">GPIO_LED_GRN</text>
<text x="52.2" y="108.8">GPIO_LED_BLU</text>
</g>
<g font-size="1.7" fill="#0000c2">
<text x="25.4" y="23.9">O</text>
<text x="28.1" y="23.9">DevKit</text>
<text x="35" y="23.9">conecta-se</text>
<text x="47" y="23.9">modularmente</text>
<text x="61.1" y="23.9">a</text>
<text x="63.6" y="23.9">baseboard,</text>
<text x="74.8" y="23.9">preservando</text>
<text x="87" y="23.9">USB-C,</text>
<text x="95.3" y="23.9">LDO</text>
<text x="100.1" y="23.9">e</text>
<text x="102.5" y="23.9">botoes</text>
<text x="109.9" y="23.9">onboard.</text>
</g>
<g font-size="1.5" fill="#0000c2">
<text x="209.5" y="96.3">GPIO</text>
<text x="214.7" y="96.3">01</text>
<text x="218.1" y="96.3">(ADC1_CH0):</text>
<text x="229.7" y="96.3">Leitura</text>
<text x="236.6" y="96.3">de</text>
<text x="239.8" y="96.3">Tensao</text>
<text x="246.8" y="96.3">da</text>
<text x="250" y="96.3">Bateria</text>
<text x="257.2" y="96.3">(VBAT_ADC via</text>
<text x="270.6" y="96.3">divisor</text>
<text x="209.5" y="103.9">GPIO</text>
<text x="214.7" y="103.9">02</text>
<text x="218.1" y="103.9">(ADC1_CH1):</text>
<text x="229.7" y="103.9">Sinal</text>
<text x="235.1" y="103.9">AC</text>
<text x="238.4" y="103.9">do</text>
<text x="241.7" y="103.9">Alicate</text>
<text x="248.5" y="103.9">Amperimetrico</text>
<text x="261.5" y="103.9">(AMP_ADC</text>
<text x="270.8" y="103.9">com</text>
<text x="275.5" y="103.9">bias</text>
<text x="280.2" y="103.9">1.65V)</text>
<text x="209.5" y="111.5">GPIO</text>
<text x="214.7" y="111.5">04:</text>
<text x="218.6" y="111.5">Entrada</text>
<text x="226.2" y="111.5">de</text>
<text x="229.4" y="111.5">Pulsos</text>
<text x="236.1" y="111.5">do</text>
<text x="239.4" y="111.5">Tacometro</text>
<text x="249.1" y="111.5">Optico/Hall</text>
<text x="260.1" y="111.5">(TACHO</text>
<text x="267.3" y="111.5">com</text>
<text x="272" y="111.5">filtro</text>
<text x="209.5" y="119.1">GPIO</text>
<text x="214.7" y="119.1">05:</text>
<text x="218.6" y="119.1">Barramento</text>
<text x="229.4" y="119.1">1-Wire</text>
<text x="236.5" y="119.1">Termometro</text>
<text x="247.4" y="119.1">DS18B20</text>
<text x="256.1" y="119.1">da</text>
<text x="259.4" y="119.1">Torre</text>
<text x="264.8" y="119.1">(1W_DQ</text>
<text x="272.2" y="119.1">+</text>
<text x="274.8" y="119.1">pull-up</text>
<text x="209.5" y="126.8">GPIO</text>
<text x="214.7" y="126.8">06</text>
<text x="220.5" y="126.8">07</text>
<text x="223.9" y="126.8">/</text>
<text x="226.3" y="126.8">08:</text>
<text x="230.2" y="126.8">Barramento</text>
<text x="241" y="126.8">I2S</text>
<text x="244.9" y="126.8">do</text>
<text x="248.1" y="126.8">Microfone/Vibrometro</text>
<text x="267.4" y="126.8">(I2S_SD,</text>
<text x="275.5" y="126.8">I2S_SCK,</text>
<text x="284" y="126.8">I2S_WS)</text>
<text x="209.5" y="134.4">GPIO</text>
<text x="214.7" y="134.4">15</text>
<text x="220.5" y="134.4">16</text>
<text x="223.9" y="134.4">/</text>
<text x="226.3" y="134.4">17:</text>
<text x="230.2" y="134.4">LEDs</text>
<text x="235.4" y="134.4">de</text>
<text x="238.6" y="134.4">Painel</text>
<text x="245" y="134.4">(Verde=RUN,</text>
<text x="256.8" y="134.4">Laranja=STANDBY,</text>
<text x="273.2" y="134.4">Azul=TELEMETRIA)</text>
<text x="209.5" y="142">GPIO</text>
<text x="214.7" y="142">18:</text>
<text x="218.6" y="142">Buzzer</text>
<text x="225.4" y="142">Ativo</text>
<text x="230.6" y="142">Industrial</text>
<text x="239.7" y="142">para</text>
<text x="244.6" y="142">Alarmes</text>
<text x="252.4" y="142">e</text>
<text x="254.6" y="142">Beeps</text>
<text x="260.8" y="142">de</text>
<text x="264" y="142">Operacao</text>
<text x="273" y="142">(GPIO_BUZZER)</text>
<text x="209.5" y="149.6">GPIO</text>
<text x="214.7" y="149.6">41</text>
<text x="220.5" y="149.6">42:</text>
<text x="224.4" y="149.6">Barramento</text>
<text x="235.2" y="149.6">I2C</text>
<text x="239.1" y="149.6">compartilhado</text>
<text x="252.2" y="149.6">(I2C_SDA,</text>
<text x="261.3" y="149.6">I2C_SCL</text>
<text x="269.1" y="149.6">para</text>
<text x="274.1" y="149.6">MPU6050</text>
<text x="283.1" y="149.6">&amp;</text>
<text x="209.5" y="157.2">GPIO</text>
<text x="214.7" y="157.2">43</text>
<text x="220.5" y="157.2">44</text>
<text x="223.9" y="157.2">/</text>
<text x="226.3" y="157.2">47:</text>
<text x="230.2" y="157.2">UART Transceptor</text>
<text x="246.4" y="157.2">LoRa</text>
<text x="251.6" y="157.2">E32-TTL-100</text>
<text x="264.4" y="157.2">(LORA_RX,</text>
<text x="274.1" y="157.2">LORA_TX, LORA_AUX)</text>
<text x="209.5" y="167.4">ALIMENTACAO: 5V</text>
<text x="225.4" y="167.4">IN</text>
<text x="228.3" y="167.4">no</text>
<text x="231.6" y="167.4">Pino</text>
<text x="236.5" y="167.4">22</text>
<text x="239.8" y="167.4">(J3)</text>
<text x="244.5" y="167.4">-&gt;</text>
<text x="248.5" y="167.4">LDO</text>
<text x="252.9" y="167.4">onboard</text>
<text x="260.8" y="167.4">do</text>
<text x="264.1" y="167.4">DevKit</text>
<text x="270.5" y="167.4">produz</text>
<text x="277.3" y="167.4">+3.3V</text>
<text x="283.5" y="167.4">nos</text>
<text x="287.7" y="167.4">Pinos</text>
<text x="293.5" y="167.4">1</text>
</g>
</svg>
